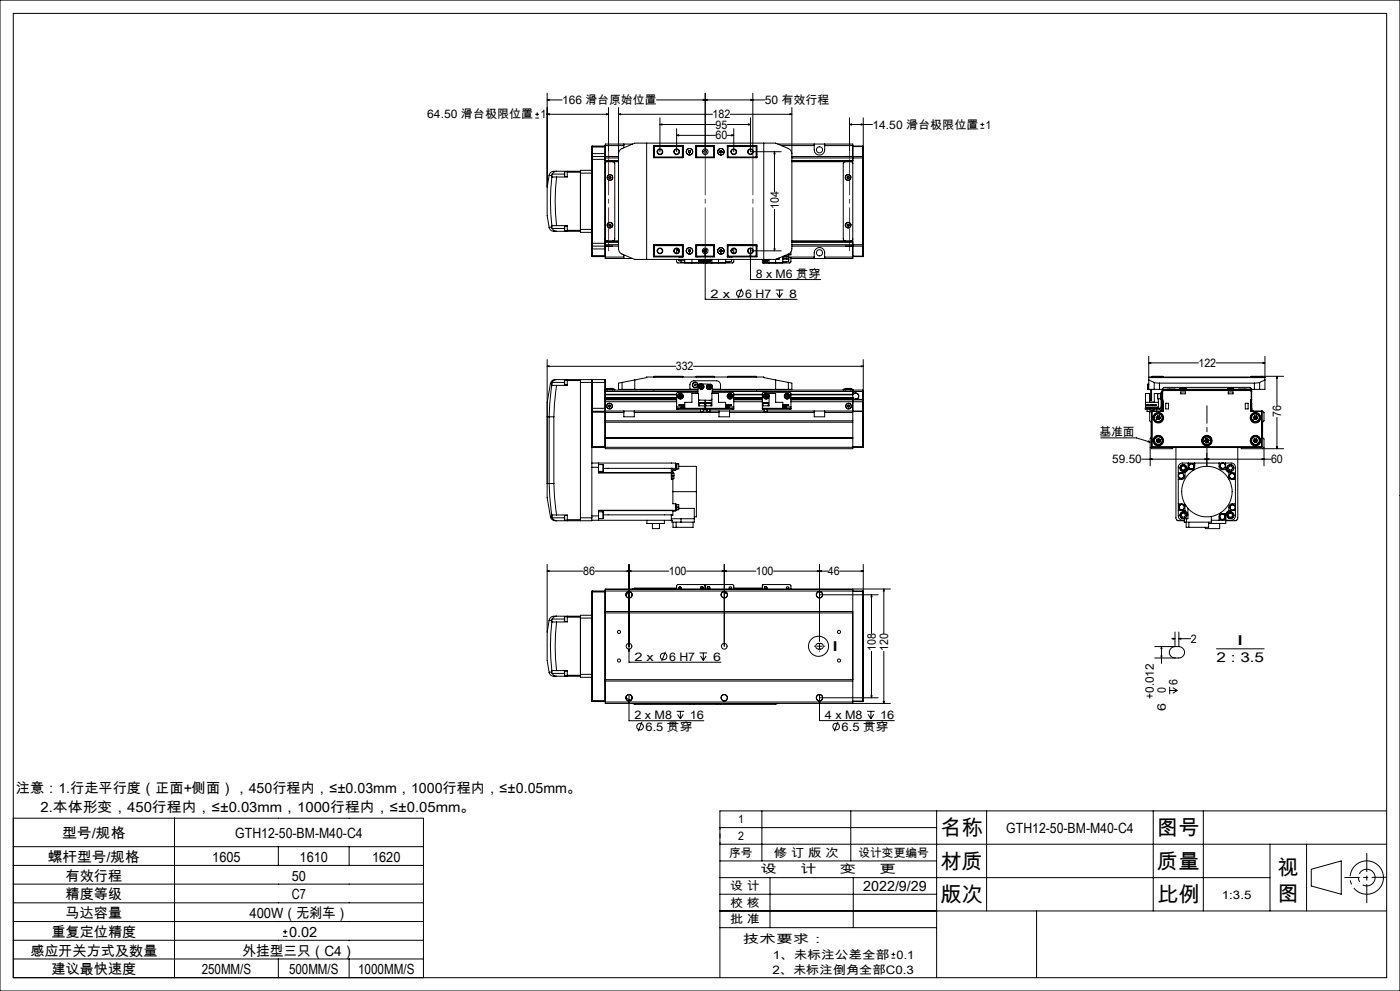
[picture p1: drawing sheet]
<svg xmlns="http://www.w3.org/2000/svg" width="420mm" height="297mm" viewBox="0 0 420 297" stroke-linecap="round" stroke-linejoin="round" font-family="sans-serif">
<g fill="none" stroke="#000" stroke-width=".3">
<path d="M0 0h420v297h-420zM4 4h412v289h-412zM160.6 35.4h1.1M160.6 34.3h1.1M161.1 33.7v1.1M163.9 34.3h18.7M164.1 29.9l.6-.1v.3zM164.1 34.3l.6-.2v.3zM164.1 29.9h4.6M164.1 27.9v28.2M182 34.1l.6 .2-.6 .1zM182.6 32.2v13.3"/>
<path d="M185.6 34.3l.6-.2v.3zM185.6 32.2v42.4l.5 1.2 4.3 1.9h42.3M185.6 34.3h28.1M198 37.3l.6-.2v.4zM198 37.3h16.6M198 35.3v10.2M203 38.6v6.9M211 29.8l.6 .1-.6 .2zM211.6 29.9l.6-.1v.3zM211.6 27.9v17.6M218.2 37.3h6.9M219.1 34.3h18.5"/>
<path d="M220.1 38.6v6.9M224.5 37.1l.6 .2-.6 .2zM225.1 35.3v10.2h9.3M225.2 29.8l.6 .1-.6 .2zM225.8 27.9v17.6M229.4 29.9h-32.4M237 34.1l.6 .2-.6 .1zM237.6 32.2v42.4l-.3 .9-.5 .5-4.1 1.7M254.8 37.3l.6-.2v.4zM254.8 37.3h6.9M254.8 35.3v10.2M258.4 37.1l.6 .2-.6 .2z"/>
<path d="M259 35.3v11.8M294.1 38.4h1.2M294.1 37.3h1.2M294.7 36.8v1.1M164.1 56.1v8.5l.6 3.6M164.7 52.5l-.6 3.6M164.7 52.5h.1M164.8 52.5l.7 .1M165.5 52.6l.1 .3M165.6 52.9a64.4 64.4 0 0 0 0 14.8M165.6 52.9l1.4 .2M165.6 52.2l-.1 .4"/>
<path d="M165.6 52.2h3.7M167 51.3h-.3a1.57 1.57 0 0 0-2 1.2M167 53.1a62.9 62.9 0 0 0 0 14.5M167 51.3a1.49 1.49 0 0 0-1.4 .9M167 51.3h7.1M169.3 52.2l.1 .7M169.4 51.5l-.1 .7M169.4 51.5v1.4M169.4 51.5h.8M169.4 52.9h.8M170.2 51.3v.3M170.2 51.6v1.5h-3.2"/>
<path d="M170.2 51.6h3.9M174.1 51.3v.3M174.1 51.6v17.4M174.1 51.9h3.5M177.6 51h-3.5v.3M177.6 47.8v4.1M177.6 47v.8M177.6 46v1M177.6 51.9v16.9M177.6 47.8h4M177.6 46h4M177.6 44.1h4"/>
<path d="M177.7 46.9v26.9M177.7 43.8v3.1M177.7 43.8l-.1 2.2M177.7 46.9h3.8M177.7 46.9l-.1 .1M177.7 43.8h3.8M181.5 46.9v26.9M181.5 43.8v3.1M181.5 46.9l.1 .1M181.5 43.8h.1M181.6 47v.8M181.6 46.9h.1"/>
<path d="M181.6 47.8v25.1M181.6 43.6h5.5M181.6 46.9h4M181.6 47.3h4M181.6 48.1h4M182 46.9h1.7M182.8 52.9h.4l.1 .3-.2 .3h-.3l-.1-.3zM183.8 48.5l.5 .1 .1 .4v22.6l-.1 .4-.5 .2M185.6 46.1l.2-.9 .5-.5 4.1-1.8h42.3l4.1 1.8 .5 .5 .3 .9M185.6 48.5h-3.5l-.5 .2v.3M187.1 43.2v1.1M189.8 43.2h-8.2v3.7"/>
<path d="M194 42.9v34.8M196 43.7h8.9v3.6h-8.9zM196 46.9h.1M196.1 43.8v3.5M196.1 43.8h8.8M196.1 43.8l.2 .1M196.3 43.9h8.4M196.3 43.9v3.2M196.3 47.1l-.2 .1h8.8M196.3 47.1h8.4M203 40.6l.6-.2v.3zM203 40.6h11.6"/>
<path d="M204.7 43.9l.2-.1v3.4l-.2-.1M204.7 43.9v3.2M206.6 45.3v.3M206.6 45.6l.2 .2M206.9 45.2l.3 .1M206.9 45.2l-.3 .1M207.1 45.6l-.3 .2M207.2 45.3l-.1 .3M208.8 43.7v.1M208.8 43.7h5.5v3.6h-5.5zM208.8 43.8h5.5M208.8 47.2h5.5"/>
<path d="M208.8 43.8v3.4l.2-.1M208.8 43.8l.2 .1M209 43.9v3.2M209 43.9h5.1M209 47.1h5.1M214.1 43.9l.2-.1v3.4l-.2-.1M214.1 43.9v3.2M216 45.6l.3 .2M216 45.3v.3M216.3 45.2l.3 .1M216.3 45.2l-.3 .1M216.6 45.3v.3"/>
<path d="M216.6 45.6l-.3 .2M218.2 40.6h1.9M218.2 43.7h8.9v3.6h-8.9zM218.2 43.8h8.8M218.4 43.9l-.1-.1v3.4l.1-.1M218.4 43.9v3.2M218.4 43.9h8.4M218.4 47.1h8.4M218.9 43.7v.1M219.5 40.4l.6 .2-.6 .1zM226.8 43.9v3.2M226.8 47.1l.2 .1h-8.8"/>
<path d="M227 43.8v3.5M227 46.9h.1M227 43.8l-.2 .1M229.1 42.9v34.8M232.3 45.5l.2 .6h-.3zM232.3 45.5v11.9M233.4 43.2h22.4v34.3h-18.5M234.4 43.6h9.9M237.6 48.5h17.7l.5 .2v.3M237.6 46.9h21.2M237.6 47.3h21.2M237.6 48.1h18.2"/>
<path d="M244.3 43.2a3.1 3.1 0 0 0 .4 2.7 1.53 1.53 0 0 0 1.7 .5 1.53 1.53 0 0 0 1-1.5v-1.7M247.4 43.6h8.4M253.6 48.5l-.4 .1-.2 .4v22.6l.2 .4 .4 .2M253.7 46.9h1.7M254.3 52.9h.3l.1 .4-.2 .2-.3-.1zM255.8 43.8h3M255.8 43.9h3M258.8 47.3h.2M258.8 46.9v.4M258.8 46.9l.2 .2M258.8 43.8v.1M258.8 43.9v3"/>
<path d="M258.8 47.3v26M259 47.1v.2M259 47.3v26M164.7 68.2a1.69 1.69 0 0 0 2.3 1.1M164.7 68.2h.1M165.5 68l.1 .5M165.5 68l-.7 .2M165.6 67.7l-.1 .3M165.6 68.5l.7 .7 .7 .1M165.6 68.5h3.7M167 67.6l-1.4 .1M167 67.6h3.2v1.4"/>
<path d="M167 69.3h7.1M169.3 68.5l.1 .7M169.4 67.8l-.1 .7M169.4 67.8v1.4M169.4 67.8h.8M169.4 69.2h.8M170.2 69v.3M170.2 69h3.9M174.1 69.3v.3h3.5M174.1 69v.3M174.1 68.8h3.5M177.6 68.8v4.1"/>
<path d="M177.6 72.9v.8M177.6 73.7v.9M177.6 74.6l.1 2.3M177.6 76.6h4M177.6 72.9h4M177.6 73.7l.1 .1M177.6 74.6h4M177.7 73.8v3.1M177.7 73.8h3.8M177.7 76.9h3.8M181.5 73.8v3.1M181.6 72.9v.8"/>
<path d="M181.6 73.8v3.7h8.2M181.6 71.6l.1 .4 .3 .2h3.6M181.6 73.7h.1M181.6 73.3h4M181.6 73.8h4M181.6 73.7l-.1 .1M181.6 76.8l-.1 .1M181.6 72.5h4M181.6 77h5.5M182 73.8h1.7M182.7 67.4l.2-.2 .3 .1 .1 .3-.2 .2-.4-.1zM187.1 76.4v1.1"/>
<path d="M196 73.4h8.9v3.6h-8.9zM196 73.8h.1M196.1 73.4v3.5M196.1 76.9h8.8M196.3 73.6v3.2M196.3 73.6h8.4M196.3 76.8h8.4M196.3 76.8l-.2 .1M203 77.7v.8l.3 .3h8M203 74.5v1.4M203.4 75.1h.3M203.4 74.6v.5"/>
<path d="M203.6 77.7l.1 .4h1.7M203.6 77.8l.1 .1M203.7 77h.1M203.7 75.2v.3M203.8 78.1h.4M204.3 76.9v.1M204.3 78.1v.6h1.1M204.7 73.6l.2-.1v3.4l-.2-.1M204.7 73.6v3.2M204.9 73.5h-8.8l.2 .1M205.4 77.7v1.1h12.3v-1.1M206.6 75.3l.2 .2"/>
<path d="M206.6 75v.3M206.9 74.9l.3 .1M206.9 74.9l-.3 .1M207.1 75.3l-.3 .2M207.2 75l-.1 .3M207.6 77.7v1.1M208.8 73.4h5.5v3.6h-5.5zM208.8 76.9h5.5M208.8 73.5h5.5M208.8 76.9v.1M209 73.6l-.2-.1v3.4M209 73.6v3.2"/>
<path d="M209 73.6h5.1M209 76.8h5.1M209 76.8l-.2 .1M209.3 76.9v.1M209.4 76.9v.1M209.5 77.7v1.1M209.7 78h1.5M209.7 77.7v.3M209.8 78a.76 .76 0 0 0 .9 .5 .76 .76 0 0 0 .6-.8 .76 .76 0 0 1-.6 .9 .76 .76 0 0 1-.9-.6zM210 76.9v.1M210.3 78l.1 .2M210.5 78l-.1 .2"/>
<path d="M210.7 78l.2 .1M210.9 78.1l-.5 .1M210.9 78v.1M211.1 75.3l.2 .2M211.1 75.1h.1M211.2 75.1h-.1M211.2 78h.1M211.2 75v.1M211.2 77.7v.3M211.3 74.9h.5M211.6 76.1l.1 .6h-.3zM211.6 74.3v15.4h27.5"/>
<path d="M211.9 77.7v.3M211.9 78h.1M211.9 75.1h.1M211.9 78h1.5M211.9 75v.1M212 75.3l-.2 .2M212.2 78l.4 .2M212.6 78v.2M212.9 78l-.3 .2M213.1 76.9v.1M213.3 78a.74 .74 0 0 1-.9 .5 .74 .74 0 0 1-.6-.8 .76 .76 0 0 0 .6 .9 .76 .76 0 0 0 .9-.6M213.4 78h.1"/>
<path d="M213.5 77.7v.3M213.6 77.7v1.1M213.7 76.9v.1M214.1 73.6l.2-.1v3.4l-.2-.1M214.1 73.6v3.2M215.5 77.7v1.1M216 75.3l.3 .2M216 75v.3M216.3 74.9l.3 .1M216.3 74.9l-.3 .1M216.6 75v.3M216.6 75.3l-.3 .2"/>
<path d="M218.2 73.4h8.9v3.6h-8.9zM218.2 76.9h8.8M218.2 73.5h8.8l-.2 .1M218.4 73.6l-.1-.1v3.4l.1-.1M218.4 73.6v3.2M218.4 73.6h8.4M218.4 76.8h8.4M218.8 76.9v.1M218.8 78.4v.3h-1.1M218.9 76.9v.1M219.4 75.1h.3M219.5 77h.1"/>
<path d="M219.5 77.7v.7h-1.8M219.5 77.7v.2M219.7 75.1h-.3M219.7 74.6v.5M220.1 77.7v.8l-.3 .3h-8M220.1 74.5v1.4M225.1 76.1l.2 .6h-.3zM225.1 74.3v9.5h21.1M225.1 75.2h9.3M226.8 73.6v3.2M226.8 76.8l.2 .1M227 73.4v3.5"/>
<path d="M227 73.8h.1M228.9 77.7a.78 .78 0 0 0 .8 .9 .78 .78 0 0 0 .8-.9M229 77.7a.74 .74 0 0 0 .7 .9 .74 .74 0 0 0 .7-.9M229.3 77.7l.1 .4M229.4 78.1l.4 .1M229.6 77.7l.1 .1M229.7 77.8l.4 .2M229.7 77.7v.1M229.7 77.8l-.3 .3M229.7 77.8l.1 .4M229.8 77.7l-.1 .1M230.1 77.7v.3"/>
<path d="M230.1 78l-.3 .2M230.7 77.7v1.1M232.2 74.6h.3l-.2 .6zM232.3 62.8v12.4M232.7 77.7v1.1M233.6 77.4v.3M233.7 77.4v.3h-.9M234.8 76.9v1.9h-6.1v-1.1M234.8 77h1.8v.4h-1.8M234.8 77.7h1.8M235.9 77.4v.3l.4-.2 .3 .2M235.9 76.7v.3"/>
<path d="M235.9 78.4v.3h-1.1M236.2 77.5h.2M236.3 76.2h.3v.5h-1.3M236.6 77.7v.2M236.6 77.3h.7v1.2l-.4 .3h-8M236.6 77.7v.7h-1.8M236.6 77h7.7M237.3 75.5v.9h-.7M237.6 73.3h21.2M237.6 73.8h21.2M237.6 72.5h18.2M244.3 77.5a3.2 3.2 0 0 1 .4-2.8 1.55 1.55 0 0 1 1.7-.4 1.55 1.55 0 0 1 1 1.5v1.7"/>
<path d="M247.4 77h8.4M253.7 73.8h1.7M254.1 67.4l.3-.2 .3 .1v.3l-.2 .2zM255.8 71.6l-.1 .4-.3 .2h-17.8M255.8 76.9h3M255.8 76.8h3M258.8 73.3h.2M258.8 73.3v.5M258.8 76.8h.2M258.8 76.8v.1M258.8 73.8v3M259 73.3v.3"/>
<path d="M259 73.6l-.2 .2M259 76.8l-.2 .1M259 73.6v3.2M222.5 86.6l-1.1 2.8M232.7 86.9h2.3M233 87.8l.9 1.4M233.9 86.9v2.3M234.7 87.8l-.8 1.4M164.1 109.8l.6-.2v.3zM164.1 107.8v37.1M164.1 109.8h38.6M165.1 114.9l-1 5.7v4.3h.6"/>
<path d="M165.1 114.9l.5 .1M165.5 115.4l-.8 9.5M165.5 115.4l1.5 .1M165.6 115l-.1 .4M165.7 114.6l-.1 .4M165.7 114.6h3.6M167 113.8a1.52 1.52 0 0 0-1.9 1.1M167 113.8h10.6M167 115.5l-.7 5.6-.1 3.8M167 113.8a1.37 1.37 0 0 0-1.3 .8M169.4 113.9v1.4M169.4 113.9h.8"/>
<path d="M169.4 115.3h.8M170.2 113.8v.2M170.2 114h3.9M170.2 114v1.5h-3.2M174.1 113.8v.8M174.1 114.6h7.5M174.1 114.6v40.6M177.6 113.8v8.6M177.7 113.8v9.5M177.7 113.8h3.8M177.7 113.8h-.1M181.5 113.8v9.5"/>
<path d="M181.5 113.8l.1 .8M181.6 119.7v.1M181.6 114.6v2.7M181.6 119.8v2.6M181.6 116.7h.5M181.6 117.3v2.4M181.6 117.3h27.8M181.6 116.9h27.8M181.6 119.8h21.4M181.6 119.7h21.4M181.6 119.2h21.4M181.6 118.3h21.4"/>
<path d="M182.1 116.6h.1M182.1 116.4h1.7M182.1 116.6h1.7M182.1 116.4v.5M182.1 116.7h1.7M183.8 116.7h.1M183.8 116.7h.6v.2M183.8 116.4v.5M186.6 116.7h20.4v-1.4a1.21 1.21 0 0 1 1.1-1.2h6.9a1.21 1.21 0 0 1 1.1 1.2v1.4h20.4M186.6 114.6l-1 .2v1.9h1M186.6 114.6v2.1M190.4 113.9v2.8"/>
<path d="M196.1 112.9h8.8M196.1 112.9v.1M196.1 116.7v.2M203 119.2h-21.4l21.4 .1M203 118.2h-21.4h21.4M203.8 119l.4 .2M203.8 118.5v.5M203.8 118.5l.3 .2M204.1 118.3v.4M204.1 118.3l.4 .2M204.1 118.3l-.3 .2M204.1 118.7l-.3 .3"/>
<path d="M204.1 118.7l.1 .5M204.1 118.7l.4 .2M204.5 118.9l-.3 .3M204.5 118.5v.4M204.5 118.5l-.4 .2M204.9 112.9v.1M207 116.6h2.4M208 109.8h51M208.8 112.9h5.5M208.8 112.9v.1M209.3 117.9l.1-2.4 .5-.5 3.4 .1 .3 .2v2.6M209.4 117.6h-6.2l-.2 .3v4.1"/>
<path d="M210 115.8l.1 .4M210 115.8l.4 .1M210.1 116.2l.4 .1M210.3 115.5l-.3 .3M210.3 115.5l.4 .1M210.3 115.5l.1 .4M210.4 115.9l-.3 .3M210.4 115.9l.1 .4M210.4 115.9l.4 .1M210.7 115.6l.1 .4M210.7 115.6l-.3 .3M210.8 116l-.3 .3"/>
<path d="M211.6 119.9v2.8M212.3 115.9l.1 .4M212.3 115.9l.4 .1M212.4 116.3l.4 .1M212.6 115.6l.4 .1M212.6 115.6l-.3 .3M212.6 115.6l.1 .4M212.7 116l.1 .4M212.7 116l.4 .1M213 115.7l.1 .4M213 115.7l-.6 .6M213.1 116.1l-.3 .3"/>
<path d="M213.6 119.6l-.5 .4-3.6-.2M213.6 117.6h6.4l.1 .3v4.1M213.7 116.6h2.4M213.7 117.3h45.1M213.7 116.9h45.1M214.3 112.9v.1M218.3 112.9h8.7M218.3 112.9v.1M218.6 118.6l.1 .4M218.6 118.6l.8 .3M218.7 119l.3 .2M219 118.3l.4 .2"/>
<path d="M219 118.3l-.4 .3M219 118.3v.9M219.4 118.5v.4M219.4 118.5l-.7 .5M219.4 118.9l-.4 .3M220.1 119.8h8.6M220.1 119.7h8.6M220.1 119.2h8.6M220.1 118.2h8.6M220.1 118.3h8.6M220.1 119.3h8.6M227 112.9v.1"/>
<path d="M227 116.7v.2M229.4 118.8l.4 .4M229.5 118.5l-.1 .3M229.5 118.5l.7 .5M229.8 118.7v.5M229.8 118.7l-.4 .1M229.9 118.3l.4 .3M229.9 118.3l-.4 .2M229.9 118.3l-.1 .4M230.2 119l-.4 .2M230.3 118.6l-.1 .4M230.3 118.6l-.5 .1"/>
<path d="M232.7 113.9v2.8M232.7 113.9l-3.6-.7v-.2h-35.1v.2l-7.4 1.4M232.7 113.9l3.8 .7M235.8 118.6v.4M235.8 119l.3 .2M235.8 118.6l.3 .1M236.1 118.3l.4 .2M236.1 118.3l-.3 .3M236.1 118.3v.4M236.1 118.7l.4 .2M236.1 118.7v.5M236.1 118.7l-.3 .3"/>
<path d="M236.5 114.6l1.1 .2v1.9h-1.1M236.5 114.6v2.1M236.5 118.5v.4M236.5 118.9l-.4 .3M236.5 118.5l-.4 .2M237.3 118.2h18.5M237.3 119.8h21.5M237.3 119.2h18.5M237.3 118.3h18.5M253.6 116.4h1.7M253.6 116.6h.1M253.6 116.7h-.6v.2"/>
<path d="M253.6 116.6h1.7M253.6 116.4v.5M253.6 116.7h1.7M255.3 116.6l-.1 .1M255.3 116.7h.5v3M255.3 116.4v.5M255.8 119.7v14.8h-74.2v-11.3M255.8 119.7h.1M255.8 119.2l-18.5 .1M255.8 119.2h.1M255.8 118.2h.1M255.8 119.7h3"/>
<path d="M255.8 117.8h.9M255.8 117.9h.9M256.7 117.9a.88 .88 0 0 1 .9 .8 .88 .88 0 0 1-.9 .9M256.7 117.8a.99 .99 0 0 1 1 .8 .99 .99 0 0 1-.8 1.1M256.7 117.8v.1M256.7 119.6v.1M256.7 119.6l-19.4 .1M258.4 109.6l.6 .2-.6 .1zM258.8 116.9v.4M258.8 119.7l.2 .1M258.8 119.7v.1M258.8 119.8v.6"/>
<path d="M258.8 117.3v2.4M259 107.8v26.1M259 119.8h-.2M259 119.8l-.2 .6M344.3 115.2l.1 1.6M344.4 115.2h-.1M344.4 115.1l-.1 .1M344.4 115.2v1.6M344.4 115.1v.1M344.4 116.8h.8M344.4 115.2h.2M344.4 115.1h.2"/>
<path d="M344.6 108.8l.6-.2v.3zM344.6 106.8v9.9h1.7M344.6 108.8h14.9M344.6 113h34.9M344.6 113.2h34.9M344.6 113.9l1.7 .7M345.2 119.4v.6h.3v-.6M345.2 119.4h.3M345.2 116.7v2.7M345.5 112.9h3.4M345.5 112.9v.1M345.5 116.7v2.7"/>
<path d="M346.3 114.6l1.5 .2M346.3 116.7h1.5M346.3 114.6v2.1M347.3 118v1.5M347.3 119.5h.8M347.3 118h.8M347.5 118l-1.2-.1v2.6h-1.4v-2.6h-1.3v4.5M347.5 119.5v2.9M347.8 116.7h.9M347.8 114.8h28.5M347.8 114.8v1.9M348.3 117.9h-.2v1.7h.2"/>
<path d="M348.3 118h.4M348.3 118v4M348.7 117.6h-.4v.4M348.7 116.7v4.2M348.7 116.7l.4-.6h26l.4 .6M348.7 119.8l.1 .6M348.7 116.6h26.7M348.7 116.6v.5M348.7 119.9v1M348.8 119.8l.2 .6M348.8 119.7v.1M348.8 119.8h-.1"/>
<path d="M348.8 119.7l-.1 .1M348.8 117.3v2.4M348.9 112.9v.1M349.1 117l-.3 .3M349.1 116.9v.1M349.1 116.9l-.4 .3 .1 .1M349.1 116.9h26M349.1 117h26M350.2 116.9v-.2h.6v.2M352.5 116.6v.1M354 116.4h1.8M354 116.6l.1 .1"/>
<path d="M354 116.6h1.8M354 116.4v.2M354.2 117.5h1.4v.5h-1.4zM355.8 116.6l-.1 .1M355.8 116.4v.2M364.8 108.8h14.7M368.3 116.4h1.8M368.3 116.6l.1 .1M368.3 116.6h1.8M368.3 116.4v.2M368.5 117.5h1.4v.5h-1.4zM370 116.7h.1"/>
<path d="M370.1 116.4v.2M371.7 116.6v.1M373.3 116.9v-.2h.6v.2M375.1 117l.3 .3M375.1 116.9v.1M375.1 116.9l.3 .2v.2M375.2 112.9h3.4M375.2 112.9v.1M375.3 119.8l-.2 .6M375.3 119.8h.2M375.4 119.7l-.1 .1M375.4 119.7l.1 .1"/>
<path d="M375.4 117.3v2.4M375.4 116.6v.5M375.4 119.9v1M375.5 119.8l-.2 .6M375.5 116.7h.8M375.5 116.7v4.2M376.3 116.7h1.6M376.3 114.8v1.9M377.9 114.6l-1.6 .2M377.9 114.6v2.1M378.5 112.8l.1 .1M378.6 112.9v.1"/>
<path d="M378.9 108.6l.6 .2-.6 .1zM379.5 106.8v9.9h-1.6M379.5 113.9l-1.6 .7M383.1 112.8l.1 .6h-.3zM383.1 112.8v8.7M385.1 112.8l-9.9 .1M164.7 124.9h1.5M164.7 124.9v20M166.2 124.9v20M177.6 138.8h25.1v1.6M177.6 122.4v.9M177.6 123.3v31.9"/>
<path d="M177.6 122.4h4M177.6 123.6h9.5M177.6 133.8h4M177.6 134l.1 .1M177.7 123.3h-.1M177.7 123.3v10.8M177.7 123.3h3.8M177.7 134.1h3.8M179.6 138.8v1.2M179.6 139.2h1.3M180.9 139.2v2.1M181 139.3h.1"/>
<path d="M181 139.3l-.1 2M181.5 123.3v10.8M181.5 123.3h.1M181.6 122.4v.8M181.6 123.2h5.5M181.6 120.4h21.4M181.6 126.1h74.2M181.6 126.5h74.2M181.6 131.1h74.2M181.6 131.4h74.2M182.6 121.5l.6 .1-.1 .3-.6-.1zM187.1 123.2h3.2"/>
<path d="M187.1 123.2v1.7h3.2v-1.7M190.3 123.2h19.8M190.3 123.6h25.4M201.4 138.7v.1M202.7 138.9h.4v1.7h-.4M202.8 138.9v1.7M203 122.4v.3h.4M203 122.4h.4M203 122v.4M203 122h2.4M203.1 139h.5v1.5h-.5M203.4 122.4h7.7"/>
<path d="M203.4 122.4v.3M203.4 122.7h7.7M203.6 139.8h5.3v7.6M204.3 122v.2h1.1M205.4 122.4v-1.8h2.2v-2.7h1.9v3.7h4.1v-3.7h1.9v2.7h2.2v1.8M205.4 121.4h-1.7h1.7M209.8 120.8h1.5M209.8 120.8v.8M210.1 123.3h.9M210.1 122.7v.6M211 122.7v.6M211 123.2h1.1"/>
<path d="M211.1 122.7h.5M211.1 122.4h.9M211.1 122.4v.3M211.3 120.8v.8M211.6 122.7h.4M211.8 120.8h1.5M211.8 120.8v.8M212 122.4h7.7M212 122.7h7.7M212 122.4v.3M212.1 123.3h.1M212.1 122.7v.6"/>
<path d="M212.2 123.3h.8M213 123.3h-.8M213 122.7v.6M213 123.2h2.7M213.3 120.8v.8M215.7 123.2h3.2M215.7 123.2v1.7h3.2v-1.7M217.7 121.4h1.8h-1.8M218.8 122v.2h-1.1M218.9 123.2h10.4M218.9 123.6h25.4M219.7 122.4h.4"/>
<path d="M219.7 122.4v.3M220.1 122.4v.3h-.4M220.1 122v.4M220.1 122h-2.4M220.1 120.4h8.6M228.7 122.4h.4M228.7 121.6h2v-3.7h2v2.7h2.1v1.8M228.9 120.8h1.6M228.9 120.8v.8M229.1 122.4h7.8M229.1 122.7h7.8M229.1 122.4v.3"/>
<path d="M229.3 123.3h.1M229.3 122.7v.6M229.4 123.3h.7M230.1 123.3h-.7M230.1 122.7v.6M230.1 123.2h14.2M230.5 120.8v.8M234.8 121.4h1.8h-1.8M235.9 122v.2h-1.1M236.9 122.4h.4M236.9 122.4v.3M237.3 122v-4.1l-.2-.3h-8l-.4 .3v4.8h.4"/>
<path d="M237.3 122.4v.3h-.4M237.3 122v.4M237.3 122h-2.5M237.3 120.4h21.5M244.3 123.2h3.1M244.3 123.2v1.7h3.1v-1.7M247.4 123.2h11.4M247.4 123.6h8.4M254.5 121.4l.3 .1 .1 .3-.2 .2h-.3l-.2-.4zM255.8 123.3h3M255.8 133.9h3M258.8 133.9h.2"/>
<path d="M258.8 133.9v.2M258.8 123.2v.1M258.8 134.1h-77.3M258.8 120.4v2.8M258.8 123.3v10.6M259 133.9l-.2 .2M330.2 131.2h10.7l4.2 1.3M343.6 120.6h3.9M343.7 122h3.8v.2h-3.8zM344 122.4h-.4v.3h.4M344 122.4h3.9M344 121.4h.7z"/>
<path d="M344 122.7h1.2M344 122.4v.3M344.1 123.3h.9M344.1 122.7v.6M344.5 132.2l.6 .3h-.6zM345 121.4h.4zM345 122.7v.6M345.1 134.1l.4 .4h6.1l.5-.4M345.1 137.6l.6-.1v.3zM345.2 122.7h.8M345.2 122.4v.3M345.5 123.3h.2"/>
<path d="M345.5 133.9h.2M345.5 133.9l.2 .2M345.5 123.3v10.6M345.7 133.9v.2M345.7 123.3h3.3M345.7 133.9h32.8M345.7 134.1h32.8M345.7 123.3v10.6M345.7 121.4h.4zM346 122.4v.3M346 122.7h1.9M346.1 122.7v.5"/>
<path d="M346.5 121.4h.4zM346.9 125.1l.2 .6M346.9 125.1l.6 .1M346.9 132.3l.5 .4M347 131.7l-.1 .6M347 131.7l.5 .3M347 122.7v.5M347.1 125.7l.6 .1M347.3 124.6l-.4 .5M347.3 124.6l.6 .1M347.3 124.6l.2 .6M347.5 132l-.6 .3"/>
<path d="M347.5 132l-.1 .7M347.5 132l.5 .5M347.5 125.2l.2 .6M347.5 125.2l.7 .1M347.5 125.2l-.4 .5M347.6 131.4l.5 .4M347.6 131.4l-.6 .3M347.6 131.4l-.1 .6M347.9 122.4v.3M347.9 124.7l.3 .6M347.9 124.7l-.4 .5M348 132.5l-.6 .2"/>
<path d="M348.1 131.8l-.1 .7M348.1 131.8l-.6 .2M348.2 125.3l-.5 .5M348.3 122l-.4 .4M348.3 122h.3M348.6 122.5l.1 .1M348.6 122.1l-.7 .6M348.6 122.6l-.5 .6M348.7 120.9l-.1 1.6M348.7 120.9v1.7M348.7 120.9h.1M348.7 122.6h.1"/>
<path d="M348.7 122.6l-.4 .6M348.8 120.9h.1M348.8 122.6h.1M348.8 120.9v1.7M348.8 120.4h.2M348.8 123.2l.2 .1M348.8 123.2h-3.5l-.4 .4v2.5l.4 .4v4.6l-.2 .3v8.2M348.8 120.4v2.8M349 120.4v2.9M349.7 120.9h.9v1.7h-.9zM352 134.1h20.1M352.8 134.1v21.1a.91 .91 0 0 0 .8 .9h1.7"/>
<path d="M354.4 139.9l.6-.3 .6 .3v.7l-.6 .3-.6-.3zM356.5 138.8l-.1 1.6M357.4 138.9a.85 .85 0 0 1 .9 .9 .85 .85 0 0 1-.9 .8M357.4 138.9a.85 .85 0 0 0-.8 .9 .85 .85 0 0 0 .8 .8M357.4 138.9a.85 .85 0 0 0-.9 .9 .85 .85 0 0 0 .9 .8M358.4 138.8v1.2l-.3 .5 .2 .3M361.4 132.2l.4 .5M361.5 137.5l.6 .1-.6 .2zM361.6 131.5l-.2 .7M361.6 131.5l.5 .5M362.1 137.6l.6-.1v.3zM362.1 135.9v3.7"/>
<path d="M362.1 132l-.7 .2M362.1 132l.4 .5M362.3 131.4l.4 .5M362.3 131.4l-.7 .1M362.3 131.4l-.5 1.3M362.5 132.5l-.7 .2M362.7 131.9l-.2 .6M362.7 131.9l-.6 .1M365.7 138.8v1a.96 .96 0 0 0 1 1h1.1l.9 .7M366.7 138.8h-11.9a1.27 1.27 0 0 0-1.3 1.2v2.4M367 138.8h2.4a1.21 1.21 0 0 1 1.2 1.2v12M367.7 138.8v1a1.55 1.55 0 0 0 1.3 1.8"/>
<path d="M368.8 139.7h.7l.3 .6-.3 .5h-.7l-.3-.5zM371.3 134.1v21.1a.91 .91 0 0 1-.8 .9h-2.8M372.1 134.1l.4 .4h12.6M373.6 120.9h.8v1.7h-.8zM375.1 120.4h.2M375.1 123.3h3.4M375.1 120.4v2.9M375.3 122.5h.1M375.3 123.2l-.2 .1M375.3 123.2h3.5l.4 .4v2.5l-.4 .4v4.6l.4 .4v8.1M375.3 120.4v2.8M375.3 120.9h.1"/>
<path d="M375.3 120.9v1.7M375.3 120.9h.2M375.3 122.6h.2M375.4 122.6l.4 .6M375.5 120.9v1.6M375.5 120.9v1.7M375.5 122.6l.5 .6M375.5 122.5v.1M376 132.1l.3 .5M376 125.1l.2 .6M376 125.1l.6 .1M376.2 125.7l.7 .1"/>
<path d="M376.3 131.5l-.3 .6M376.3 131.5l.3 .5M376.4 124.6l-.4 .5M376.4 124.6l.6 .1M376.4 124.6l.5 1.2M376.6 132l-.3 .6M376.6 132l.4 .6M376.6 125.2l.7 .1M376.6 125.2l-.4 .5M376.9 131.5l.4 .5M376.9 131.5h-.6M376.9 131.5l-.3 .5"/>
<path d="M377 132.6h-.7M377 124.7l.3 .6M377 124.7l-.4 .5M377.3 132l-.3 .6M377.3 132l-1.3 .1M377.3 125.3l-.4 .5M378.5 133.9h.1M378.5 123.3h.1M378.5 133.9v.2M378.5 123.3v10.6M378.6 137.5l.6 .1-.6 .2zM378.6 133.9l-.1 .2"/>
<path d="M378.6 123.3v10.6M379.2 134.1l-.4 .4M381.3 137.6h-38.8M382.9 133.9h.3l-.1 .6zM383.1 125.1v9.4M164.1 144.9v4.3l1 5.7M164.1 144.9h.6M164.7 144.9h1.5M164.7 144.9l.8 9.5M165.1 154.9a1.58 1.58 0 0 0 1.9 1.2M165.5 154.4l.1 .4M165.6 154.8l.1 .4"/>
<path d="M165.6 154.8l-.5 .1M165.7 155.2a1.33 1.33 0 0 0 1.3 .9M165.7 155.2h3.6M166.2 144.9l.1 3.8 .7 5.6M167 154.3l-1.5 .1M167 154.3h3.2v1.4M169.4 154.5v1.4M169.4 154.5h.8M169.4 155.9h.8M170.2 155.7v.4M170.2 155.7h3.9M174.1 155.2v.9"/>
<path d="M174.1 155.2h3.5M177.6 155.2v.9h-10.6M177.6 140h2M177.6 154.6h2M179.6 154.6v1.3M179.6 140v1.7l22.6 .1v.8M179.6 141.3h1.3M179.6 155.4h1.3M179.6 153.4h1.3M179.6 153h23.1M179.6 141.6h21.8M180.9 153.4l.1 2"/>
<path d="M180.9 155.4h.1M180.9 153.4v2M181 154.3l20.4 .1M181 140.4h21.7M194.1 155.9v1h5.2v-1M195.7 156.9v1.5h2.1v-1.5M201.4 141.6v1M201.4 142.6v1.1h.5M201.4 140.4h.1M201.4 140.4v1.2M201.4 155.9h.1M201.4 142.6h.8"/>
<path d="M201.4 154.4v1.5M201.4 155.5h6.9M201.4 141.5h.5M201.6 141.7v1.7M201.9 143.4v.3M201.9 141.5v.3M201.9 143.7v7.3h.8v1.9M201.9 147.4h7M201.9 156.5v1.5h6v-1.5M202.2 142.6v.8h-.8M202.7 152.9v.1M202.7 151.1l.4 .1v1.6l-.4 .1"/>
<path d="M202.7 153l-.8 .1v1.3h-.5M202.7 140.4v.4M202.7 140.8h-.8v.7M202.7 152.9h-23.1v1.7M202.7 140.8v.2h-.8M202.7 152h.9M202.8 151.1v1.8M202.8 156.5v1.5M203.1 151.2h.5v.8M203.6 152v.8h-.5M203.6 152.4h4.7v4.1h-6.7v-.6h-24M204.3 155.5v1"/>
<path d="M208.9 147.4v7.5h-.6M353.1 155.9l.2 .2M353.5 152.9l2 .2M353.5 151h1.1l.6 .3 .3-.2M353.5 142.7v11.9a1.42 1.42 0 0 0 1.8 1.3M353.6 152a.87 .87 0 0 0 .9 .8 .87 .87 0 0 0 .9-.8M353.7 152a.85 .85 0 0 1 .8-.9 .85 .85 0 0 1 .9 .9M353.7 152a.85 .85 0 0 0 .8 .8 .85 .85 0 0 0 .9-.8M354.6 153.8h.7l.3 .6-.3 .6h-.7l-.3-.6zM355.5 153.1a1.37 1.37 0 0 1 .9 1.3M355.7 151.5l-.2 .1v1.5M355.8 156.5v1.5h6.8v-1.5"/>
<path d="M355.9 155.5v1M356.3 140.8l-.8 .7v1.2a.96 .96 0 0 1-1 1h-1M356.3 140.8h1.5l.1 .2M356.4 140.4l-.1 .4M356.4 140.4a1.98 1.98 0 0 1-2.5 1.3h-.4M356.4 152.4v3.1h-1.1v1h8.1v-1.7M356.4 152.4h.1M356.7 156.5v1.5M365.8 153.9l.2 .3-.3 .5v1.2M365.9 156.9v1.5h-4.3v-.4M366.2 153.7l.2 .2h1.4M366.7 154.1a.85 .85 0 0 0-.8 .8 .85 .85 0 0 0 .8 .8"/>
<path d="M366.7 154.1a.85 .85 0 0 1 .9 .8 .85 .85 0 0 1-.9 .8M367.7 155v1.9h-5.1M367.8 154.3l-.1 1.6M367.8 153.9v.4M368.5 154.1l.6-.4 .6 .4v.6l-.6 .4-.6-.4zM368.6 143.5l.3-.1 .4 .2 1.3 .1M368.7 141.5l.3 .1M368.7 141.5v1.5l-.3 .2M369 141.6l1.6 .1M370.6 151h-1a1.02 1.02 0 0 0-.9 1v1.1l-.9 .8M370.6 152.9l-1 .1a1.62 1.62 0 0 0-1.8 1.3M370.6 152.2v2.4a1.27 1.27 0 0 1-1.2 1.3h-6"/>
<path d="M371.1 155.9l-.3 .2M164.1 171.2l.6-.2v.3zM164.1 169.2v20.2M164.1 171.2h10.8M177.6 177.4h4M177.7 177.1l-.1 7.3M177.7 177.1v33.2M177.7 177.1h3.8M178.5 171.2h22.1M181.5 177.1v33.2M181.5 177.1l.1 .1M181.6 177.1h77.2"/>
<path d="M181.6 176.7h74.2M188.1 171l.6 .2-.6 .1zM188.7 171.2l.6-.2v.3zM188.7 169.2v29.3h27.6M189.3 177.5l-1.5 .6M203 176.5v-1l.4-.3h7.7l.5 .4 .4-.4h7.7l.4 .3v1M203 176.2h-12.6l-.6 .3M203.6 176.2h.1M203.7 176.1v.2M203.7 176.3h.6M203.8 175.9h.4M203.9 176.5a.34 .34 0 0 1-.2-.5 .34 .34 0 0 1 .6 0 .34 .34 0 0 1-.2 .5"/>
<path d="M204.3 176.1v.2M206 171.2h20.7M210.3 176.5a.42 .42 0 0 1-.1-.6 .42 .42 0 0 1 .7 0 .42 .42 0 0 1-.1 .6M211.3 175.3h.5M211.6 175.3v1.2M212.3 176.5a.42 .42 0 0 1 0-.6 .42 .42 0 0 1 .6 0 .42 .42 0 0 1-.1 .6M216.7 171l.6 .2-.6 .1zM217.3 177.3l.3 .4h.5M217.3 169.2v24.5M217.3 171.2l.6-.2v.3zM217.7 177.4v.4M218.8 176.1v.2"/>
<path d="M218.8 176.3h.7M219 176.5a.34 .34 0 0 1-.2-.5 .34 .34 0 0 1 .6 0 .34 .34 0 0 1-.2 .5M219.5 176.1v.1M220.1 176.2h8.6M228.7 175.6l.4-.4h7.8l.4 .3v1M228.9 175.3h-.2v1.2M229.4 176.5a.42 .42 0 0 1 0-.6 .42 .42 0 0 1 .6 0 .42 .42 0 0 1 0 .6M235.9 176.1v.2M235.9 176.3h.7M236.2 176.5a.34 .34 0 0 1-.2-.5 .34 .34 0 0 1 .6 0 .34 .34 0 0 1-.2 .5M236.6 176.1v.2M245.3 171l.6 .2-.6 .1z"/>
<path d="M245.9 178.3h17.6M245.9 171.2l.6-.2v.3zM245.9 169.2v22.9M248.4 171.2h-16.3M251.9 171.2h7.1M255.8 176.5v34.3M255.8 177.3h3M258.4 171l.6 .2-.6 .1zM258.8 177.1v.2M258.8 177.3v32.8M259 169.2v40.9M261.4 178.3l.2 .6h-.3z"/>
<path d="M261.4 178.3v11.6M265.1 176.5l.2 .6h-.3zM265.1 176.5v13.4M267.1 176.5h-85.5v34.3h85.5M164.1 189.4v8.6l.6 3.5M164.7 185.9l-.6 3.5M164.7 185.9h.1M164.8 185.9h.7M165.5 185.9l.1 .4M165.6 186.3l1.4 .1M165.6 186.3a64.4 64.4 0 0 0 0 14.7M165.6 185.5l-.1 .4"/>
<path d="M165.6 185.5h3.7M167 184.7h-.3a1.57 1.57 0 0 0-2 1.2M167 186.4a62.9 62.9 0 0 0 0 14.6M167 184.7l-.7 .1-.7 .7M167 184.7h7.1M169.3 185.5l.1 .8M169.4 184.8l-.1 .7M169.4 184.8v1.5M169.4 184.8h.8M169.4 186.3h.8M170.2 184.7v.3M170.2 185v1.4h-3.2"/>
<path d="M170.2 185h3.9M174.1 184.7v.3M174.1 185v17.4M174.1 185.2h3.5M177.6 184.4h-3.5v.3M177.6 184.4v.8M177.6 185.2v16.9M181.6 183.3h74.2M181.6 183.7h74.2M188.7 194.6l.1 .6h-.2zM199.6 195.3l-1.1 2.9M209.9 195.7h2.2"/>
<path d="M210.1 196.6l.9 1.3M211 195.7v2.2M211.8 196.6l-.8 1.3M245 193a1.1 1.1 0 0 1 1.4-.2 1.1 1.1 0 0 1 .5 1.3 1.08 1.08 0 0 1-1.5 .5 1.08 1.08 0 0 1-.4-1.6zM245.1 193.7h1.5M245.9 193v1.4M261.4 195.2v13.9M265.1 195.2v15.6M346.4 193.8h7.3M348.3 196.6h.3l-.2 .6zM348.4 193.8l.2 .6h-.3zM348.4 193.8v5"/>
<path d="M351.5 191.4h1M351.9 191.3l.6 .1-.6 .2zM352.5 189.4v4.4a1.71 1.71 0 0 0-1.7 1.7 1.71 1.71 0 0 0 1.7 1.7M353.7 191.4l.6-.1v.3zM353.7 193.8a1.71 1.71 0 0 1 1.7 1.7 1.71 1.71 0 0 1-1.7 1.7h-7.3M353.7 189.4v4.4M353.7 191.4h3.5M364.9 194.4h14.3M164.7 201.5a1.69 1.69 0 0 0 2.3 1.2M164.7 201.5h.1M165.5 201.4l.1 .4M165.5 201.4l-.7 .1"/>
<path d="M165.6 201l-.1 .4M165.6 201.8a1.49 1.49 0 0 0 1.4 .9M165.6 201.8h3.7M167 201h-1.4M167 201h3.2v1.4M167 202.7h7.1M169.3 201.8l.1 .7M169.4 201.1l-.1 .7M169.4 201.1v1.4M169.4 201.1h.8M169.4 202.5h.8M170.2 202.4v.3"/>
<path d="M170.2 202.4h3.9M174.1 202.7v.3h3.5M174.1 202.4v.3M174.1 202.1h3.5M177.6 202.1v.9M177.6 203l.1 7.3M177.6 209.9h4M177.7 210.3h3.8M181.6 210.2l-.1 .1M181.6 210.4h74.2M181.6 204.1h74.2M181.6 203.7h74.2"/>
<path d="M187.8 209.2l1.5 .7M188.7 210.1l.1 .6h-.2zM188.7 208.1v7.9h22.4M189.8 210.8l.6 .3h16.6M192.6 216.4l-1.1 2.8M203 213.2h2.2M203.3 214.1l.8 1.3M204.1 213.2v2.2M205 214.1l-.9 1.3M207 211.1h1.1M207 210.8v.3M208.1 211.1h6.9"/>
<path d="M208.1 210.8v.3M215 211.1h1.1M215 210.8v.3M216.1 210.8v.3M233.4 210.8l-.7 .3h-16.6M245.9 210.1l.1 .6h-.3zM245.9 208.1v7.9h22.4M245.9 209.1h17.6M251.4 216.4l-1.1 2.8M255.8 210.3h3M255.8 210.1h3M258.8 210.1h.2"/>
<path d="M258.8 210.1v.2M259 210.1l-.2 .2M260.1 213.2h2.3M260.4 214.1l.9 1.3M261.3 213.2v2.2M261.3 208.5h.3l-.2 .6zM262.1 214.1l-.8 1.3M265 210.2h.3l-.2 .6zM350.9 205.8v2.3M350.9 206.9h2.3M351.8 206.1l1.4 .8M353.2 206.9l-1.4 .9"/>
<path d="M4 245.2h123v47.8M4 253.7h123M4 259.4h123M52.4 245.2v47.8M83.5 253.7v5.7M104.7 253.7v5.7M216 253h200M216 248h65M216 258h65M228.6 243v15M255.2 243v15M281 243v50"/>
<path d="M296 243v30M346 243v30M361 243v30M381 253v20M392 253v20M416 243h-200v50M4 265h123M4 270.6h123M4 276.2h123M84.9 279.3h1.3M85.5 278.6v1.3M216 278h65"/>
<path d="M216 273h200M216 263h165M216 268h65M231 263v15M256 263v15M311 273v20M393.4 260.5l9-2.5v10l-9-2.5zM4 281.8h123M4 287.4h123M83.5 287.4v5.6M84.9 280.6h1.3M104.7 287.4v5.6"/>
<path d="M267.4 287.2h1.2M267.4 286h1.2M268 285.5v1.1"/>
<circle cx="183" cy="53.2" r=".82"/>
<circle cx="183" cy="53.2" r=".85"/>
<circle cx="198" cy="45.5" r=".72"/>
<circle cx="198" cy="45.5" r=".87"/>
<circle cx="203" cy="45.5" r=".72"/>
<circle cx="203" cy="45.5" r=".87"/>
<circle cx="206.9" cy="45.5" r=".98"/>
<circle cx="206.9" cy="45.5" r=".96"/>
<circle cx="211.6" cy="45.5" r=".85"/>
<circle cx="211.6" cy="45.5" r=".43"/>
<circle cx="216.3" cy="45.5" r=".98"/>
<circle cx="216.3" cy="45.5" r=".96"/>
<circle cx="220.1" cy="45.5" r=".88"/>
<circle cx="220.1" cy="45.5" r=".72"/>
<circle cx="225.1" cy="45.5" r=".72"/>
<circle cx="225.1" cy="45.5" r=".87"/>
<circle cx="245.9" cy="44.9" r=".92"/>
<circle cx="254.4" cy="53.2" r=".86"/>
<circle cx="254.4" cy="53.2" r=".81"/>
<circle cx="183" cy="67.5" r=".82"/>
<circle cx="183" cy="67.5" r=".85"/>
<circle cx="198" cy="75.2" r=".72"/>
<circle cx="198" cy="75.2" r=".87"/>
<circle cx="203" cy="75.2" r=".72"/>
<circle cx="203" cy="75.2" r=".87"/>
<circle cx="206.9" cy="75.2" r=".96"/>
<circle cx="206.9" cy="75.2" r=".98"/>
<circle cx="211.6" cy="75.2" r=".85"/>
<circle cx="211.6" cy="75.2" r=".43"/>
<circle cx="216.3" cy="75.2" r=".96"/>
<circle cx="216.3" cy="75.2" r=".98"/>
<circle cx="220.1" cy="75.2" r=".88"/>
<circle cx="220.1" cy="75.2" r=".72"/>
<circle cx="225.1" cy="75.2" r=".72"/>
<circle cx="225.1" cy="75.2" r=".87"/>
<circle cx="245.8" cy="75.8" r=".93"/>
<circle cx="254.4" cy="67.5" r=".85"/>
<circle cx="254.4" cy="67.5" r=".81"/>
<circle cx="221.9" cy="88" r=".98"/>
<circle cx="204.1" cy="118.7" r=".74"/>
<circle cx="204.1" cy="118.7" r=".78"/>
<circle cx="204.1" cy="118.8" r=".86"/>
<circle cx="208.6" cy="115.4" r=".77"/>
<circle cx="208.6" cy="115.4" r=".85"/>
<circle cx="208.6" cy="115.4" r=".28"/>
<circle cx="210.4" cy="115.9" r=".78"/>
<circle cx="210.4" cy="115.9" r=".73"/>
<circle cx="212.7" cy="116" r=".74"/>
<circle cx="212.7" cy="116" r=".77"/>
<circle cx="219" cy="118.7" r=".86"/>
<circle cx="219" cy="118.7" r=".73"/>
<circle cx="219" cy="118.7" r=".76"/>
<circle cx="229.8" cy="118.7" r=".77"/>
<circle cx="229.8" cy="118.7" r=".75"/>
<circle cx="229.9" cy="118.7" r=".86"/>
<circle cx="236.1" cy="118.7" r=".77"/>
<circle cx="236.1" cy="118.7" r=".86"/>
<circle cx="236.1" cy="118.7" r=".73"/>
<circle cx="182.8" cy="121.7" r=".81"/>
<circle cx="182.9" cy="121.7" r=".86"/>
<circle cx="254.6" cy="121.7" r=".85"/>
<circle cx="254.6" cy="121.7" r=".82"/>
<circle cx="347.5" cy="132.1" r="1.19"/>
<circle cx="347.5" cy="125.2" r="1.18"/>
<circle cx="347.5" cy="125.2" r="1.22"/>
<circle cx="347.5" cy="132" r="1.42"/>
<circle cx="347.5" cy="125.2" r="1.42"/>
<circle cx="347.5" cy="132.1" r="1.56"/>
<circle cx="347.5" cy="125.2" r="1.57"/>
<circle cx="357.4" cy="139.8" r=".79"/>
<circle cx="362.1" cy="132" r="1.42"/>
<circle cx="362.1" cy="132.1" r="1.57"/>
<circle cx="362.1" cy="132.1" r="1.18"/>
<circle cx="366.8" cy="139.6" r=".85"/>
<circle cx="366.8" cy="139.6" r=".78"/>
<circle cx="376.6" cy="132" r="1.19"/>
<circle cx="376.6" cy="132.1" r="1.57"/>
<circle cx="376.6" cy="132" r="1.43"/>
<circle cx="376.6" cy="125.2" r="1.43"/>
<circle cx="376.6" cy="125.2" r="1.18"/>
<circle cx="376.7" cy="125.2" r="1.58"/>
<circle cx="354.3" cy="142.6" r=".79"/>
<circle cx="354.3" cy="142.6" r=".84"/>
<circle cx="354.5" cy="152" r=".8"/>
<circle cx="355" cy="140.3" r=".96"/>
<circle cx="355" cy="154.4" r=".96"/>
<circle cx="355" cy="140.3" r="1.03"/>
<circle cx="355" cy="154.4" r="1.03"/>
<circle cx="362.1" cy="147.3" r="7.6"/>
<circle cx="366.7" cy="154.9" r=".79"/>
<circle cx="369.1" cy="140.3" r=".97"/>
<circle cx="369.1" cy="154.4" r=".97"/>
<circle cx="369.1" cy="154.4" r="1.03"/>
<circle cx="369.1" cy="140.3" r="1.03"/>
<circle cx="369.6" cy="142.7" r=".8"/>
<circle cx="369.6" cy="142.7" r=".84"/>
<circle cx="369.8" cy="152.1" r=".8"/>
<circle cx="369.8" cy="152.1" r=".84"/>
<circle cx="188.7" cy="178.2" r=".92"/>
<circle cx="188.7" cy="178.3" r=".97"/>
<circle cx="210.6" cy="176.2" r=".34"/>
<circle cx="212.6" cy="176.2" r=".34"/>
<circle cx="217.3" cy="178.2" r=".92"/>
<circle cx="217.3" cy="178.3" r=".97"/>
<circle cx="229.7" cy="176.2" r=".34"/>
<circle cx="245.8" cy="178.2" r=".96"/>
<circle cx="245.8" cy="178.3" r=".93"/>
<circle cx="185.7" cy="197.9" r=".46"/>
<circle cx="185.7" cy="189.4" r=".46"/>
<circle cx="188.7" cy="193.7" r=".85"/>
<circle cx="199.1" cy="196.7" r=".98"/>
<circle cx="217.3" cy="193.7" r=".85"/>
<circle cx="245.6" cy="193.7" r="3"/>
<circle cx="251.7" cy="197.9" r=".46"/>
<circle cx="251.7" cy="189.4" r=".46"/>
<circle cx="188.7" cy="209.1" r=".92"/>
<circle cx="188.7" cy="209.1" r=".98"/>
<circle cx="192" cy="217.8" r=".99"/>
<circle cx="217.3" cy="209.1" r=".92"/>
<circle cx="217.3" cy="209.1" r=".98"/>
<circle cx="245.8" cy="209.1" r=".97"/>
<circle cx="245.8" cy="209.1" r=".93"/>
<circle cx="250.8" cy="217.8" r=".98"/>
</g>
<path d="M412.4 262.3a2.5 2.5 0 0 0-4.1-1.1 2.5 2.5 0 0 0 1 4.2 2.5 2.5 0 0 0 3.2-2.9l-.1-.2" fill="none" stroke="#000" stroke-width=".3" stroke-dasharray="30.5 1.3 1.3 1.3" stroke-dashoffset="24.5" stroke-linecap="butt"/>
<path d="M414.8 261.5a5 5 0 0 0-8.3-2 5 5 0 0 0 2.2 8.3 5 5 0 0 0 6.2-6l-.1-.3" fill="none" stroke="#000" stroke-width=".3" stroke-dasharray="30.5 1.3 1.3 1.3" stroke-dashoffset="16.7" stroke-linecap="butt"/>
<path d="M362.1 121.6v14.3" fill="none" stroke="#000" stroke-width=".3" stroke-dasharray="30.5 1.3 1.3 1.3" stroke-dashoffset="25.2"/>
<path d="M244.4 193.7h-.1M245.9 192.2v-.1M245.9 195.1v.1M247.3 193.7h.1" fill="none" stroke="#000" stroke-width=".3" stroke-dasharray="30.5 1.3 1.3 1.3"/>
<path d="M410 255.7v14.9" fill="none" stroke="#000" stroke-width=".3" stroke-dasharray="30.5 1.3 1.3 1.3" stroke-dashoffset="25"/>
<path d="M403.4 263l12.6-.1" fill="none" stroke="#000" stroke-width=".3" stroke-dasharray="30.5 1.3 1.3 1.3" stroke-dashoffset="26.1"/>
<path d="M216 248v5" fill="none" stroke="#000" stroke-width=".3" stroke-dasharray="30.5 1.3 1.3 1.3" stroke-dashoffset="29.9"/>
<path d="M182.6 45.5v29.7M211.6 45.5v29.7M225.9 45.5v29.7M254.9 45.5v29.7" fill="none" stroke="#f00" stroke-width=".3" stroke-dasharray="30.5 1.3 1.3 1.3" stroke-dashoffset="17.5"/>
<g fill="#000">
<path d="M344.5 132.2l.6 .3h-.6z"/>
<path d="M164.1 29.9l.6-.1v.3zM211 29.8l.6 .1-.6 .2zM164.1 34.3l.6-.2v.3zM182 34.1l.6 .2-.6 .1z"/>
<path d="M185.6 34.3l.6-.2v.3zM237 34.1l.6 .2-.6 .1z"/>
<path d="M198 37.3l.6-.2v.4zM224.5 37.1l.6 .2-.6 .2z"/>
<path d="M258.4 37.1l.6 .2-.6 .2zM254.8 37.3l.6-.2v.4zM225.2 29.8l.6 .1-.6 .2zM211.6 29.9l.6-.1v.3z"/>
<path d="M232.3 45.5l.2 .6h-.3zM232.2 74.6h.3l-.2 .6zM383.1 112.8l.1 .6h-.3zM382.9 133.9h.3l-.1 .6zM265.1 176.5l.2 .6h-.3zM265 210.2h.3l-.2 .6zM261.4 178.3l.2 .6h-.3zM261.3 208.5h.3l-.2 .6z"/>
<path d="M164.1 109.8l.6-.2v.3zM258.4 109.6l.6 .2-.6 .1zM203 40.6l.6-.2v.3zM219.5 40.4l.6 .2-.6 .1zM225.1 76.1l-.1 .6h.3zM211.6 76.1l-.2 .6h.3zM362.1 137.6l.6-.1v.3zM378.6 137.5l.6 .1-.6 .2zM188.7 171.2l.6-.2v.3zM216.7 171l.6 .2-.6 .1zM188.7 194.6l-.1 .6h.2zM188.7 210.1l-.1 .6h.2zM245.9 210.1l-.2 .6h.3zM164.1 171.2l.6-.2v.3zM188.1 171l.6 .2-.6 .1z"/>
<path d="M378.9 108.6l.6 .2-.6 .1zM344.6 108.8l.6-.2v.3z"/>
<path d="M361.5 137.5l.6 .1-.6 .2zM345.1 137.6l.6-.1v.3zM258.4 171l.6 .2-.6 .1zM245.9 171.2l.6-.2v.3z"/>
<path d="M217.3 171.2l.6-.2v.3zM245.3 171l.6 .2-.6 .1z"/>
<path d="M348.4 193.8l.2 .6h-.3zM348.3 196.6h.3l-.2 .6z"/>
<path d="M353.7 191.4l.6-.1v.3zM351.9 191.3l.6 .1-.6 .2z"/>
</g>
<g font-size="6.3">
<text x="282.1" y="250.3">名称</text>
<text x="347.1" y="250.3">图号</text>
<text x="282.1" y="260.3">材质</text>
<text x="347.1" y="260.3">质量</text>
<text x="383.3" y="262.1">视</text>
<text x="383.3" y="269.9">图</text>
<text x="282.1" y="270.3">版次</text>
<text x="347.1" y="270.3">比例</text>
</g>
<g font-size="4.2">
<text x="4.8" y="237.6">注意：1.行走平行度（正面+侧面），450行程内，≤±0.03mm，1000行程内，≤±0.05mm。</text>
<text x="12.2" y="243.3">2.本体形变，450行程内，≤±0.03mm，1000行程内，≤±0.05mm。</text>
<text x="18.6" y="251.3">型号/规格</text>
<text x="70.6" y="251.3">GTH12-50-BM-M40-C4</text>
<text x="301.9" y="249.5">GTH12-50-BM-M40-C4</text>
<text x="14.4" y="258.3">螺杆型号/规格</text>
<text x="19.7" y="263.9">有效行程</text>
<text x="63.7" y="258.3">1605</text>
<text x="87.6" y="263.9">50</text>
<text x="89.9" y="258.3">1610</text>
<text x="111.7" y="258.3">1620</text>
<text x="19.7" y="269.5">精度等级</text>
<text x="87.6" y="269.5">C7</text>
<text x="259" y="267">2022/9/29</text>
<text x="19.7" y="275.2">马达容量</text>
<text x="74.9" y="275.2">400W（无刹车）</text>
<text x="15.5" y="280.8">重复定位精度</text>
<text x="86.7" y="280.8">0.02</text>
<text x="9.1" y="286.4">感应开关方式及数量</text>
<text x="72.7" y="286.4">外挂型三只（C4）</text>
<text x="15.5" y="292">建议最快速度</text>
<text x="60.5" y="292">250MM/S</text>
<text x="86.7" y="292">500MM/S</text>
<text x="107.4" y="292">1000MM/S</text>
</g>
<g font-size="4.1">
<text x="249.6" y="195.2">I</text>
<text x="371.1" y="193.3">I</text>
<text x="365" y="198.5">2 : 3.5</text>
</g>
<g font-size="3.5">
<text x="128.2" y="35.5">64.50 滑台极限位置 1</text>
<text x="168.7" y="31.2">166 滑台原始位置</text>
<text x="213.8" y="35.5">182</text>
<text x="229.5" y="31.2">50 有效行程</text>
<text x="214.7" y="41.8">60</text>
<text x="214.7" y="38.6">95</text>
<text x="261.8" y="38.6">14.50 滑台极限位置 1</text>
<text x="233.6" y="62.7" transform="rotate(-90 233.6 62.7)">104</text>
<text x="226.7" y="83.3">8 x M6 贯穿</text>
<text x="213.2" y="89.2">2 x</text>
<text x="223.6" y="89.2">6 H7</text>
<text x="236.8" y="89.2">8</text>
<text x="202.7" y="111">332</text>
<text x="359.5" y="110">122</text>
<text x="384.4" y="125" transform="rotate(-90 384.4 125)">76</text>
<text x="329.8" y="130.7">基准面</text>
<text x="333.7" y="138.9">59.50</text>
<text x="381.3" y="138.9">60</text>
<text x="175" y="172.4">86</text>
<text x="200.6" y="172.4">100</text>
<text x="226.8" y="172.4">100</text>
<text x="248.4" y="172.4">46</text>
<text x="190.3" y="198">2 x</text>
<text x="200.7" y="198">6 H7</text>
<text x="213.9" y="198">6</text>
<text x="262.7" y="195.2" transform="rotate(-90 262.7 195.2)">108</text>
<text x="266.4" y="195.2" transform="rotate(-90 266.4 195.2)">120</text>
<text x="357.2" y="192.7">2</text>
<text x="346.2" y="209.4" transform="rotate(-90 346.2 209.4)">+0.012</text>
<text x="349.7" y="207.7" transform="rotate(-90 349.7 207.7)">0</text>
<text x="353.2" y="205.2" transform="rotate(-90 353.2 205.2)">6</text>
<text x="190.3" y="215.5">2 x M8</text>
<text x="206.9" y="215.5">16</text>
<text x="247.5" y="215.5">4 x M8</text>
<text x="264.1" y="215.5">16</text>
<text x="349.7" y="213" transform="rotate(-90 349.7 213)">6</text>
<text x="193.7" y="219">6.5 贯穿</text>
<text x="252.5" y="219">6.5 贯穿</text>
<text x="221.4" y="246.8">1</text>
<text x="221.4" y="251.8">2</text>
<text x="218.8" y="256.8">序号</text>
<text x="232.2" y="256.8">修 订 版 次</text>
<text x="257.5" y="256.8">设计变更编号</text>
<text x="228.2" y="261.8">设</text>
<text x="240.1" y="261.8">计</text>
<text x="252" y="261.8">变</text>
<text x="263.9" y="261.8">更</text>
<text x="219.1" y="266.7">设 计</text>
<text x="366.6" y="269.3">1:3.5</text>
<text x="219.1" y="271.7">校 核</text>
<text x="219.1" y="276.7">批 准</text>
<text x="222.9" y="282.7">技术要求：</text>
<text x="231.8" y="287.3">1、未标注公差全部 0.1</text>
<text x="231.7" y="291.8">2、未标注倒角全部C0.3</text>
</g>
</svg>
